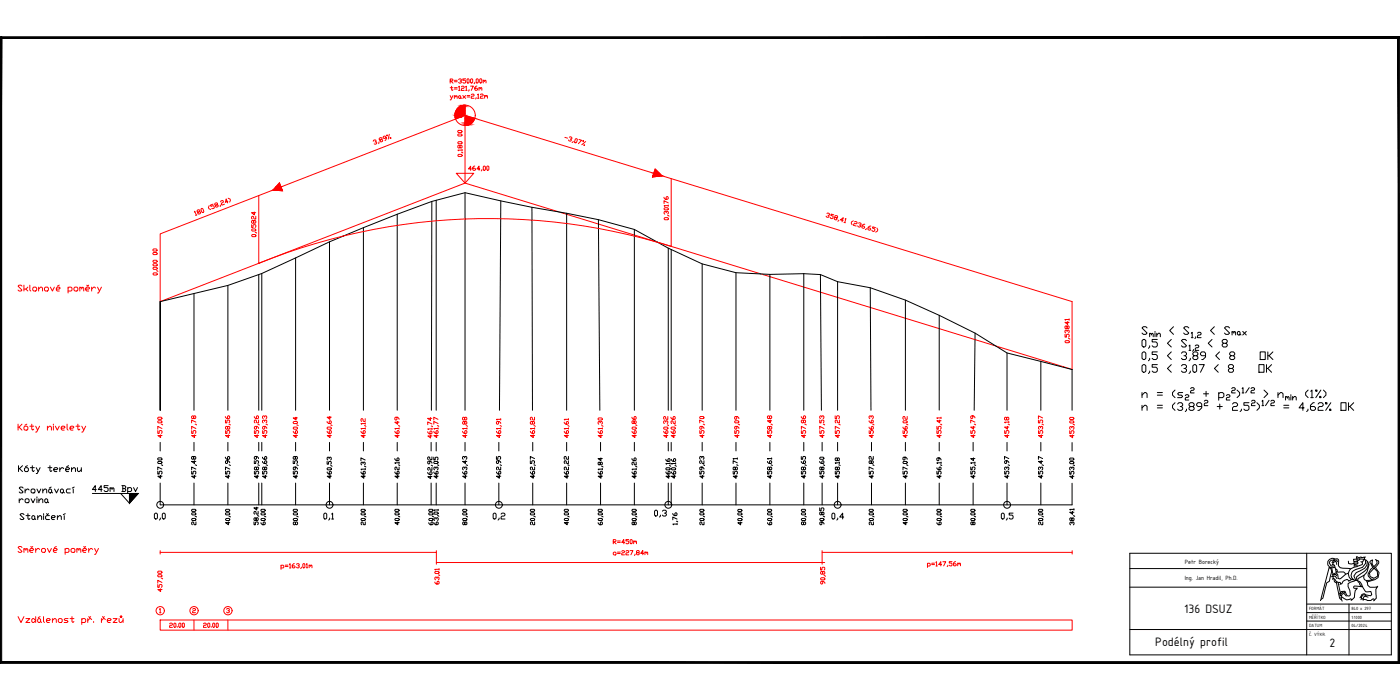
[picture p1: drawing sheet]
<svg xmlns="http://www.w3.org/2000/svg" width="666mm" height="333mm" viewBox="0 0 666 333" stroke-linecap="round" stroke-linejoin="round" font-family="sans-serif">
<g fill="none" stroke="#000" stroke-width=".48">
<path d="M205 96v99M208 95v100M221 92v103M238 96v99M253 99v96M157 115v80M173 108v87M189 102v93M270 101v94M285 105v90M302 109v86M318 118v77"/>
<path d="M319 119v76M92 140v55M108 136v59M123 131v64M125 130v65M141 123v72M334 126v69M350 130v65M366 131v64M382 130l-16 1-16-1-16-4-16-8-16-9-17-4-32-6-32-7-16 4a766 766 0 0 0-80 34l-17 6-32 7M382 130l8 1 8 3M382 130v65"/>
<path d="M390 131l1 64M398 134l16 3a286 286 0 0 1 65 31l31 8v19M398 134v61M414 137v58M431 143v52M447 150v45M464 158l-1 37M546 156l-1-1-2 1 3 2-1 1-2-1M547 159h1M547 159v1M548 159h1v1M549 158h.1"/>
<path d="M549 159v1M550 159h2v1M550 159v1M558 155l-2 2 2 2M566 156l-1-1-2 1 3 2-1 1-2-1M567 159v-1v3M570 159v-1l1 1-1 1v1h1M578 155l-2 2 2 2M585 156l-1-1-1 1 2 2-1 1h-1v-1M586 158h1v1M586 158v1M587 158h1v1"/>
<path d="M589 158h1v1h-1zM590 159h.1M591 158l2 1M593 158l-2 1M479 168v27M495 172v23M543 162l1-1 1 1v2v1l-2-1zM543 168l1-1 1 1v2v1l-2-1zM543 174l1-1 1 1v3h-2zM547 164l-1 2M547 170l-1 2M547 177l-1 1"/>
<path d="M551 161h-3v2h2h1v1l-1 1-2-1M551 167h-3v2h2h1v1l-1 1-2-1M551 173h-3v2h2h1v2h-1h-2M557 161l-2 2 2 2M557 167l-2 2 2 2M557 173l-2 2 2 2M562 168l1-1h1v2h-1M562 174l1-1 1 1v1h-1M564 169v1v1l-2-1M564 175v1v1h-2M564 162v-1l-2 1 2 2v1l-2-1M566 165v-1v3"/>
<path d="M566 167h1M566 170v2M566 177v1M567 161h1M567 174l1-1 1 1v3h-2zM568 166l-1 1M568 169h-1l1-2h1l1 2h-2l-1 1 2 1 1-1-1-1M569 165v-1l1 1-1 1v1h1M569 160l-1 1M571 173h2l-2 4M574 169h-2h-1l1-2h1l1 1v2l-2 1M577 161l-2 2 2 2"/>
<path d="M580 173l-2 2 2 2M580 167l-2 2 2 2M582 163h-1l1-2h1l1 2h-1h-1l-1 1 2 1 1-1-1-1M585 175h-1l1-2h1l1 2h-2l-1 2h2h1l-1-2M586 169h-1l1-2h1v2h-1l-1 1 2 1v-1v-1M599 173h2v4h-2zM600 167h2v4h-2zM603 173v4M603 167v4M603 175l2 2M604 169l2 2M605 173l-2 2"/>
<path d="M606 167l-3 2M76 195v-52v52M543 188l2-1h1v2M543 194l2-1h1v2M543 187v2M543 193v2M551 187h2M551 188h2M551 193h2M551 194h2M559 186l-1 1v1l1 1M559 192l-1 1v1l1 1"/>
<path d="M560 192h1h1l1 1h-2M562 193l1 1-1 1h-2M563 187h-2h-1l3 2h-1h-2M564 188h2l-1 1h-1v1h2M564 195v1M566 193v-1h1l1 1h-2v2h1h1l-1-2M566 185l1-1 1 1v1h-2v1h2M572 193h-2h-1l1-1h1h1v2l-2 1M573 187h2M573 191v-1l2 1-1 1h-1v1h2M574 186v3M579 193h2"/>
<path d="M580 187h2v2h-2M580 187v3M580 192v3M583 188h1h1v1h-2v1h2M586 185v-1l2 1-1 1h-1v1h2M586 192h1h2l-1 1-2 1v1h3M589 186l1 1v1l-1 1M591 195l-1 1M591 185v-1v3M591 187h1M594 192h-2v1h2v2h-2M594 184l-1 3"/>
<path d="M595 185l1-1 1 1-1 1h-1v1h2M595 191l1-1 1 1v1h-2v1h2M598 192l1 1v1l-1 1M600 191l1-1v3M600 193h1M601 186l2 1-2 2M604 190l-2 3M605 191v-1l1 1v1h-1v1h1M608 188l2-1v2M608 187v2M611 193h2M611 194h2"/>
<path d="M612 189h.1M612 189v1M612 189h1v1M614 188h.1M614 189v1M615 189h1l1 1M615 189v1M620 194h-2l2-2v3M622 195v1M622 186l-1 1v1l1 1M624 186v3M624 189h1"/>
<path d="M625 192l-2 1v2h1h2l-1-2h-2M626 186h1h-1zM627 192h1h1v1h-1l-1 1v1h2M628 189h.1M628 186l-2 3M630 186l1 1v1l-1 1M631 192h.1M633 195h.1M633 192l-2 3M638 192h2v3h-2zM642 192v3M642 193l2 2"/>
<path d="M644 192l-2 1M75 220h2l-2 1zM75 218h2v1h-2zM76 210v5M92 217h1v2l-1-2h-1v2l1-1M92 210v5M92 219v2l-1-1h2M107 217l1 2h1v-2h-1v2M108 219v1v1v-2h1v1M108 210v5M121 219v2h1v-2l1 1v1M122 217v2l-1-1v-1h1l1 1"/>
<path d="M123 210v5M125 210v5M139 219v2h1l1-2 1 1-1 1M141 217v2l-1-2h-1l1 2 1-1M141 210v5M157 210v5M173 210v5M174 219l-2-1v1M188 218l1 1h1v-1h-1v1M189 210v5M190 220v1M204 219v1v1v-2h1v1"/>
<path d="M205 210v5M205 217v2l-1-2-1 1 1 1M208 210v5M221 218v-1h-1v2M221 217h1v2M221 210v5M221 219v2l-1-1h2M236 217v2h1v-2h1v2M237 219v1v1v-2h1v1M237 210v5M253 210v5M270 210v5"/>
<path d="M270 219v2l-1-2v2M270 217v2l-1-2h-1l1 2M286 210v5M286 218v1l-1-1h2M302 210v5M317 219v1h1l1-1-1-1v2M318 210v5M319 210v5M319 219l1 1h1v-2l-1 1v1M334 218v-1h-1v2M334 217h1v2M334 210v5"/>
<path d="M335 219v2h-1l-1-2v2M350 210v5M351 218h-2v1M351 218v1M366 210v5M381 220l1 1h1v-2l-1 1v1M381 217v2h1v-2h1v2M382 210v5M390 220l1 1h1v-2l-1 1v1M390 218l2-1v1l-2 1zM391 210v5M398 218h1v1l-1-1h-1l1 1"/>
<path d="M398 210v5M399 220v1M414 220h1v1l-1-2-1 1 1 1v-1M415 210v5M415 217v2l-1-2v2M430 220h1h1l-2 1zM431 217v2h-1v-2h1l1 2M431 210v5M447 218l-1 1v-1h1l1 1M447 210v5M448 220v1M463 210v5"/>
<path d="M479 219v1l-1 1v-2h1l1 1M479 210v5M480 218l-2-1v2M495 210v5M495 219v2l-1-1h2M496 218l-2-1v2M509 218h2v1h-2zM509 220h2l-2 1zM510 211v4M9 237v2M11 232h-2l2 2v1l-2-1M11 238l-1-1-1 1"/>
<path d="M12 238l1-1 1 2h-2zM12 233v2M14 233h-1l-1 1M15 233h1l1 1-2 1zM15 237l1 2 1-2M18 233v2l1-2M18 236v1M18 237v2M18 238l2-1v2M20 234l2-1v2M20 233v2M21 238l1-1 1 1-1 1h-1z"/>
<path d="M23 239h.1M23 233h1h1l-1 2-1-1zM24 232h-1M25 234v1M26 233l1 2 1-2M29 233h1v1l-1 1zM30 234l1 1M33 233h-1v2h1M35 233v2M35 232h-1M44 235h22l-4 4v-4M57 235l5 4"/>
<path d="M75 224v2h1v-1l1-1v2M76 230v10h434v-10M76 226v2l-1-1h2M77 221v1M77 223l-2-1v2M91 224v2h1v-1l1-1v2M92 230v10M93 226v2l-2-1h2M93 221l1 1M93 223l-2-1v2M107 224v2h1v-1l1-1v2M108 230v10"/>
<path d="M109 226v2l-2-1h2M109 221l1 1M109 223l-2-1v2M121 224v2h1v-1l1-1v2M122 223l1-1v1l-1 1-1-2v1h1M122 226v2l-1-1h2M123 230v10M125 230v10M140 224v2v-1l1-1v2M141 222v1l-1 1v-2h1l1 1M141 230v10M141 226v2l-1-1h2"/>
<path d="M141 221l1 1M157 230v10M172 225v1h1l1-1h-1v1M173 221l-1-1v1M173 220h1l-1 1M173 230v10M173 226v2l-1-1h2M173 222h1M174 223h-2v1M174 223v1M188 225l1 1h1v-2l-1 1v1M189 230v10"/>
<path d="M189 226v2l-1-1h2M190 221v1M190 222v2h-1l-1-2v2M190 220h-2v1M205 230v10M208 230v10M220 225l1 1h1v-1h-1v1M221 223l-1-1v2M221 223h1v1M221 230v10M221 226v2l-1-1h2M222 221v1"/>
<path d="M236 225l1 1h1v-1h-1v1M237 230v10M238 226v2l-2-1h2M238 221l1 1M238 222v2l-1-2v2M253 230v10M268 225l1 1h1v-1h-1v1M270 230v10M270 226v2l-2-1h2M270 221l1 1M270 222v2l-1-2v2M285 225v1h1l1-1h-1v1"/>
<path d="M286 220h1l-1 1-1-1v1h1M286 230v10M286 226v2l-1-1h2M286 222h1M287 223h-2v1M287 223v1M302 230v10M317 223h1h1l-2 1zM317 225v1h1l1-1h-1v1M318 230v10M318 226v2l-1-1h2M318 222h1"/>
<path d="M319 221h-2M319 220v1M319 230v10M319 225l1 1h1v-1h-1v1M319 223h2l-1 1zM321 226v2l-2-1h2M321 222h1M321 221h-2h1M321 220v1M333 224v2h1v-1l1-1v2M334 222v1l-1 1v-2h1l1 1M334 230v10"/>
<path d="M334 226v2l-1-1h2M335 221v1M349 224v2l1-2v2M350 223h1l-1 1-1-2v1h1M350 226v2l-1-1h2M350 230v10M350 221l1 1M351 220l-2-1v2M366 230v10M381 224v2h1v-1l1-1v2M382 223h1v1l-1-2-1 1 1 1v-1M382 230v10"/>
<path d="M383 226v2l-2-1h2M383 221l1 1M390 224v2h1v-1l1-1v2M391 223h1l-1 1-1-2v1h1M391 230v10M391 226v2l-1-1h2M392 221v1M397 224v2h1v-1l1-1v2M398 223h1v1l-1-2-1 1h1M398 230v10M399 226v2l-2-1h2M399 221l1 1"/>
<path d="M399 220h-2l1 1M414 224v2v-1l1-1v2M415 230v10M415 226v2l-1-1h2M415 221l1 1M416 223l-3-1v2M430 224v2v-1l1-1v2M431 230v10M431 226v2l-1-1h2M431 221l1 1M432 223l-2-1v2M446 224v2v-1l1-1v2"/>
<path d="M446 223v1h1l1-1h-1v1M447 230v10M447 226v2l-1-1h2M447 221l1 1M448 220h-2v1M463 230v10M478 224v2h1v-1l1-1v2M479 223l-1-1v2M479 223h1v1M479 230v10M479 226v2l-1-1h2M480 221v1"/>
<path d="M494 224v2h1v-1l1-1v2M495 223v-1l-1 1v1M495 223h1v1M495 230v10M495 226v2l-1-1h2M496 221v1M509 224v2h1v-2l1 1v1M510 223l-1-1v2M510 223h1v1M510 226v2l-1-1h2M511 221v1M73 245l1-1 1 1-1 2-1-1z"/>
<path d="M76 246v1M77 245l1-1 1 1-1 2-1-1zM91 247h2l-1 1zM91 244h2v1h-1zM91 242h2v1h-2zM93 246h1M93 248v2l-1-2v2M124 249l1 1h1v-1h-1v1M126 246h.1M139 243l2-1 1 1h-2zM140 247h1h1l-2 1zM140 244h1l1 1h-2z"/>
<path d="M141 249h1l-1 1-1-2v1h1M141 246h1M154 245l1-1v1v2l-1-1zM157 246l-1 1M158 245v-1v3M158 247h1M172 247h1h1l-2 1zM172 244h1l1 1h-2zM172 242h1l1 1h-2zM173 246h1M174 248v2h-1l-1-2v2M188 243l2-1v1h-2z"/>
<path d="M188 247h2l-2 1zM188 244h2v1h-2zM189 248v2l-1-1h2M190 246h.1M220 247h2l-2 1zM220 244h2v1h-2zM220 242h2v1h-2zM221 249h1l-1 1v-2l-1 1v1l1-1M222 246h.1M268 244h2v1h-1zM269 247h1l-1 1zM269 242h1v1h-1z"/>
<path d="M270 248v2l-2-1h2M270 246h1M285 243l1-1 1 1h-2zM285 249v1h1l1-1h-1v1M285 247h1h1l-2 1zM285 244h1l1 1h-2zM286 246h1M320 244l1 1h1v-1h-1v1M322 248h.1M322 249h-2v1M322 247l-2-1v1M322 249v1"/>
<path d="M333 247h2l-2 1zM333 244h2v1h-2zM333 242h2v1h-2zM335 246h.1M335 248v2h-1l-1-2v2M351 247h2l-2 1zM351 244h2v1h-2zM351 243l2-1v1h-2zM352 248v2l-1-1h2M353 246h.1M381 247h2l-1 1zM381 244h2v1h-1z"/>
<path d="M382 242h1v1h-1zM382 249h1v1l-1-2-1 1h1M383 246h1M390 242v1h1v-1h1v1M390 247h2l-2 1zM391 244h1l-1 1-1-1v1h1M391 248v1h-1v-1h1l1 1M392 246h.1M430 247h1h1l-2 1zM430 244h1l1 1h-2zM430 243l1-1 1 1h-2zM431 248v2l-1-1h2"/>
<path d="M431 246h1M446 249v1h1l1-1h-1v1M446 247h1h1l-2 1zM446 244h1l1 1h-2zM446 242h1l1 1h-2zM447 246h1M494 243l2-1v1h-2zM494 247h2l-2 1zM494 244h2v1h-2zM496 246h.1M496 248v2h-1l-1-2v2M510 249h1v1"/>
<path d="M510 247h1l-1 1-1-2v1h1M510 249v-1l-1 1v1M510 243v2l-1-1h2M511 245v1M511 242h-2v1M511 242v1M538 263h124v49h-124zM538 279h84M538 270h84M622 263v49M632 270a2.9 2.9 0 0 1 1 4l-1 3h-1l-2 8-1 1M634 267v1"/>
<path d="M634 274h-1M634 268l1 1 1 3h3l1 1-2 2h-1l-2-4M634 273h.1M634 275v1M634 268l2-1v2M634 266l-1 1-1 1 1 1h2M634 274h1l1 1M634 274l2-1v1M634 267v2M635 275l2 2 1 5M635 266h2v3a7 7 0 0 0 5 2l-1 2 1 1 1 2-1 1M635 270h-1"/>
<path d="M636 273h-2M636 272h.1M636 277h.1M636 267h-2l1-1a2.3 2.3 0 0 0-3 1 2.3 2.3 0 0 0 1 3M637 277h1v1h-1M641 273h-1M641 267l1 1h2v1M642 276h-1h-1l-2 2M643 276h1M644 266v1h2M644 267v1h2M644 269h2"/>
<path d="M645 276l-4 2v1a3 3 0 0 1 1 4h-1l-1-2h-2l-1 2-1-6h-1l-1-3v-4h-1l-4 15M645 265v1h4M645 265h2h2v1l2 1v2l-1 3-1 2v1l1 1 4-1M645 266h-1M646 266v1M646 280h.1M646 276l1 1 1 2M647 266l-1 1v1l-2 1M647 267h1M648 279l2 3 2-1 1 2h-1l-3-1-1 1-1 2M649 266l-1 1v2l-6 2M649 274l-3 1v1"/>
<path d="M650 266v2l-2 2-3 1a2.9 2.9 0 0 0-2 3 2.9 2.9 0 0 0 3 3l1 1 1 1h-4v1h1a3 3 0 0 0-1 4l-1 2M650 265h-1M650 277h.1M650 267a6 6 0 0 1-3 5h-2l-1 2 1 2M651 268v1a9 9 0 0 1-6 5l1 2M654 270l-1-2v-2l-1 1 1 3M654 270l1 2v2l-1 1-2-1v-1zM654 270h.1M654 266l1 2-3 3-1 2v1l2 2M655 266l1 1v1l-2 2 2 2v3l-6 2 1 1 1 1h3v1v5l-2 1M655 279h.1M538 299h124"/>
<path d="M622 295h40M622 291h40M622 287h40M637 283v2h1M638 282l1 4M638 283h-1M638 284h.1M638 283l1-1 2 2M638 284a2.9 2.9 0 0 0 5 1M640 282h-1h-1M642 287v25M647 284h.1"/>
<path d="M648 285h1v1M649 285l3 1 1-1 1 1M650 283a1.2 1.2 0 0 0-1 0 1.2 1.2 0 0 0-1 1M651 284h-2v1"/>
</g>
<g fill="none" stroke="#f00" stroke-width=".48">
<path d="M214 39h1v-1h-1v2M215 39l1 1M216 38h2M216 39h2M218 38h1v1M219 39v1l-1-1M222 37l-2 1h1l1 1h-2M222 38h1v2l-1-1zM224 38h1v1h-1zM226 39v1M227 38h1l-1 1zM228 38h1v1h-1z"/>
<path d="M230 38l1 1M230 38v1M231 38v1M214 42h1M214 45l1 2M215 41v2h1M215 45l-1 3M216 46v-1l1 1M216 42h2M216 45v2M217 46h1v1M218 42h-2"/>
<path d="M218 41l1 2M218 46l1-1v1v1zM218 43h1M219 46l1 1M219 41h2l-2 1 1 1h1M220 45l2 2M221 50v37M222 41v2M222 43h.1M222 45l-2 2M222 45h2M222 46h2"/>
<path d="M223 43h.1M224 41h1l-1 2M224 45h2l-2 1v1h2M227 46l-1 1M227 41l-1 1v1h1v-1h-1M227 45h1v2M227 47h1M228 42h1M228 42v1M229 42v1M229 45h1l-1 1v1h1M231 46v-1v1"/>
<path d="M231 45v2M231 46h1v1M178 67h1l-1 1M179 67v1h-1M180 68h.1M182 66v1h-1l1-1h-1v1M184 66h-1l-1-1h1l1 1-1 1M184 64v1zM185 64v2M186 66h.1M218 64h1h1l-2 1zM218 62h1l1 1h-2z"/>
<path d="M218 68l1-1 1 1h-2zM218 74l2-1v1h-2zM219 69h1l-1 1-1-1v1h1M219 72l1 1M220 71h-2v1M220 71v1M226 79l-1 1v1h1v-1h-1M230 79h1v2h-1zM232 79h1l-1 2zM269 65l1 1M271 65h1v1h-1M272 66l-1 1h-1"/>
<path d="M273 67l-1 1M274 66h1l-1 2-1-1zM275 66l2 1-2 1M277 67h1zM278 69h.1M279 67l-2 2M96 99h1v2h-1zM100 98l-1 1 1 1M101 97l-1 1h1l1 1h-1M103 97l1 1h-1l1-1-1-1-1 1 1 1M105 98h.1M105 96l1-1v1l-1 1 1 1 1-1"/>
<path d="M108 96h-1l1-1v2M109 94v1v1M123 93v32M133 87l1 4-4-1zM217 82h8l-4 5zM224 80h-1l1-1v2M228 80h-1l1-1v2M229 81h.1M312 80l3 4h-5zM316 94l1 1h1v-1h-1v1M316 99h2v1h-2zM318 98h-2"/>
<path d="M318 97l-2-2v2M318 98h.1M319 85v32a292 292 0 0 0-196 8M73 119l1-1 1 1h-2zM76 111l145-56 289 88v33l-289-89-145 56zM92 101l1-1v2M94 102h-1M95 101v1l-1-1 1-1h-1v1M120 109h1l1 1h-2zM120 107v1v-1h1v1M120 112h1h1l-2 1zM121 105h1l-1 1-1-1v1h1"/>
<path d="M121 101v1l-1-1h2M121 111h1M122 103v1h-1l-1-1v1M316 104h2l-2 1zM317 101h-1v1M317 101h1v1M318 103h.1M393 102h1h1h-1M394 102v1h-1M397 102h-2l1 1v1l-1-1M397 103h1l-1 1 1 1v-1M399 105h.1"/>
<path d="M401 105h-1l1-1v2M402 106h.1M402 104v2M406 105l-1 1v1M407 106h1l-2 1 1 1M408 106l2 1h-1M409 107v1l-1-1M411 107h-1v1l1 1v-1l-1-1M412 109h.1M414 108h-1v1l1 1v-1l-1-1M417 108h-2v1h1v1h-1M417 108l1 1-1 1"/>
<path d="M73 120h1l1 1h-2zM73 127h1l1 1h-2zM73 126l1-1 1 1h-2zM73 130h1h1l-2 1zM73 124h1h1l-2 1zM74 129h1M123 125h.1M75 199l2-1v1l-2 1zM141 198v2l-2-1h2M174 199v2h-1l-1-2v2M189 198v2h-1v-2h1l1 2M205 199v1l-2-1h2"/>
<path d="M221 199h1l-1 1-1-2v2h1M238 200h-2h1M238 199v1M270 200h-2h1M270 199v1M285 199h1l1 1h-2zM318 198v2h-1l-1-2v2M319 198l1 2h1v-2l-1 2M333 198h2v1h-2zM350 198v1v1v-2h1v1M432 198v2h-1l-1-2v2M447 200v1l-1-1h2"/>
<path d="M448 199h-2M448 198v1M479 199h1l-1 1-1-2v2h1M509 199h2l-2 1zM9 202v3M9 203l1 2M10 202l-1 1M11 203h2v1l-1 1zM13 202h-1M14 203h2M15 202v2l1 1v-1M17 203l1 2"/>
<path d="M19 203l-2 3M23 204l1-1v2M23 203v2M25 202h.1M25 203v2M26 203l1 2 1-2M29 204h2v-1h-2l1 2h1M32 202v3M33 204h2v-1h-2l1 2h1M36 203h2M37 202v2l1 1v-1M39 203l1 2"/>
<path d="M41 203l-2 3M75 201l2-1v1h-2zM75 205v1h1v-1h1v1M76 207v1l-1-1h2M77 202h.1M77 204l-2-1v1M139 201h2h1l-2 1zM140 205v1h1l1-1h-1v1M140 204l1-1 1 1h-2zM141 207v1l-1-1h2M141 202l1 1M172 205v1h1l1-1h-1v1"/>
<path d="M173 207v1l-1-1h2M173 203h1M174 201l-2 1M174 201v1M174 204h-2M174 204h.1M188 205l1 1h1v-1h-1v1M189 201v1l-1-1h2M189 207v1l-1-1h2M190 203h.1M190 204h-2M190 204h.1"/>
<path d="M220 205l1 1h1v-1h-1v1M221 201h1v1l-1-1h-1v1l1-1M221 207v1l-1-1h2M222 203h.1M222 204h-2M222 204h.1M236 205l1 1h1v-1h-1v1M237 201v1h-1l1-1h1M238 207v1l-2-1h2M238 203h1M238 204h-2h1M238 204h.1"/>
<path d="M268 205l1 1h1v-1h-1v1M268 201l1 1h1v-1h-1v1M270 207v1l-2-1h2M270 203h1M270 204h-2h1M270 204h.1M285 205v1h1l1-1h-1v1M286 201h-1v1M286 201h1l-1 1M286 207v1l-1-1h2M286 203h1M287 204h-2"/>
<path d="M287 204h.1M316 204l1-1 1 1h-2zM316 205v1h1l1-1h-1v1M317 201l-1-1v2M317 201h1h-1M317 207v1l-1-1h2M317 202l1 1M319 204l2-1v1h-1zM319 205l1 1h1v-1l-1 1M321 207v1l-2-1h2M321 202l1 1M321 200v1l-1-1v2"/>
<path d="M333 205v1h1v-1h1v1M334 203v1h-1v-1h1l1 1M334 207v1l-1-1h2M335 202h.1M335 201l-2-1v1M350 201l1-1v1h-1zM350 205v1v-1h1v1M351 203v1h-1v-1h1l1 1M351 207v1l-1-1h2M351 202h1M430 205v1v-1h1v1M430 203v1h1l1-1h-1v1"/>
<path d="M430 200h1l1 1h-2zM431 207v1l-1-1h2M431 202h1M446 205v1v-1h1v1M446 203v1l1-1h1l-1 1M447 207v1l-1-1h2M447 202h1M478 205v1h1v-1h1v1M479 207v1l-1-1h2M479 203v1l-1-1h2M480 202h.1M480 201h-2"/>
<path d="M480 201h.1M509 205v1h1v-1h1v1M509 201l2-1v1h-2zM510 204l-1-1v1M510 203h1v1M510 207v1l-1-1h2M511 202h.1M75 274l2-1v1h-2zM75 272h2l-2 1zM75 278v1h1v-1h1v1M76 263h132v5h184M76 262v2"/>
<path d="M77 275h.1M77 277l-2-1v1M134 269h1v1h-1M134 269v2M136 270h1M137 269h-1M138 269v-1v2M138 270h.1M140 268l-1 1v1h1v-1h-1M141 269l1-1v1M142 269v1h-1M143 270h.1"/>
<path d="M144 268h1v2h-1zM146 268v2M146 270h.1M147 269h1M147 269v1M148 269v1M207 277l1 1h1v-1h-1v1M207 272h2v1h-2zM208 262v1M208 268h.1M208 275h-1v1M208 275h1v1"/>
<path d="M209 274h.1M209 271h-2M209 270v1M292 263h1v1h-1zM294 263h1M296 262h1l-1 1v1h1M298 262h1l-1 1v1h1M300 262h1l-1 2M302 264h.1M303 263v-1h1v1l-1 1h1v-1M306 263h-1l1-1v2M307 263h.1"/>
<path d="M307 263v1M307 263h1v1M390 270v1h1v-1h1v1M390 275h2v1h-1zM391 262v6M391 263h119M391 272h1v1l-1-1-1 1h1M391 277v1h-1l1-1h1v1M392 274h1M441 268h2l-1 1h-1M441 268v2M443 269h2"/>
<path d="M445 268h-2M445 268l1-1v2M445 269h1M448 269h-1l1-2v2M449 267h1l-1 2M451 269v1M453 267h-1v1h1v1h-1M455 267l-1 1v1h1v-1h-1M456 268v1M456 268h1v1M510 262v2M9 293l1 3 1-3"/>
<path d="M12 294h2l-2 2h2M15 295l1-1 1 1-1 1zM17 293v3M18 295v-1l1 1v1h-1zM19 293l-1 1M19 296h1M21 293v3M22 295h1h1l-1-1-1 1 1 1M25 295l1-1 1 2M25 294v2M28 295l1-1 1 2h-2zM32 294l-1 1 1 1h-1"/>
<path d="M33 294h2M34 293v3h1M39 295v-1l2 1-1 1h-1M39 294v3M42 294v2M42 293l1 1v-1M44 295l-1-1-1 1M45 296h.1M48 294v2M49 293v1l1-1M50 295l-1-1-1 1M51 295h1h1l-1-1-1 1 1 1"/>
<path d="M54 294h2l-2 2h2M57 294v2l2-1M57 293h1v1zM59 294v2M76 290v2M76 295h434v5h-434zM76 280v1l-1-1h2M77 291l-1 1M81 297h1l-1 1h1M83 296l1 1-1 1zM84 298h.1M85 297h1v1h-1z"/>
<path d="M87 297h1l-1 1zM92 290h1l-1 1v1l1-1M92 295v5M97 297l1-1v1l-1 1h1M99 297h1l-1 1zM100 298h.1M101 296l1 1v1h-1zM103 297h1v1h-1zM108 290h1l-1 1M108 295v5M109 291h-1"/>
<circle cx="221" cy="55" r="5"/>
<circle cx="76" cy="291" r="2"/>
<circle cx="92" cy="291" r="2"/>
<circle cx="108" cy="291" r="2"/>
</g>
<g fill="none" stroke="#000" stroke-width=".48">
<circle cx="76" cy="240" r="1.6"/>
<circle cx="157" cy="240" r="1.6"/>
<circle cx="237" cy="240" r="1.6"/>
<circle cx="318" cy="240" r="1.6"/>
<circle cx="399" cy="240" r="1.6"/>
<circle cx="479" cy="240" r="1.6"/>
</g>
<path d="M62 235h4l-4 4z" fill="#000" stroke="#000" stroke-width=".48"/>
<g fill="#f00" stroke="#f00" stroke-width=".48">
<path d="M220 50h1z"/>
<path d="M221 55l5 1h-5z"/>
<path d="M221 59h2z"/>
<path d="M216 55h5l-2 1z"/>
<path d="M312 80l2 2h-3z"/>
<path d="M220 50h1zM220 50h1z"/>
<path d="M220 50l1 1zM219 51h2z"/>
<path d="M219 51h2zM218 51h1h2z"/>
<path d="M218 51l3 1v-1zM218 51l3 1h-3z"/>
<path d="M218 52h3zM218 52h3h-4z"/>
<path d="M217 52l4 1v-1zM217 52l4 1h-4z"/>
<path d="M217 53l4 1v-1zM217 53l4 1h-5z"/>
<path d="M216 54l5 1v-1zM216 54l5 1h-5z"/>
<path d="M221 56l5 1v-1zM221 56l5 1h-5z"/>
<path d="M221 57l4 1 1-1zM221 57l4 1h-4z"/>
<path d="M221 58h3h1zM221 58h3h-3z"/>
<path d="M221 58l3 1v-1zM221 58l3 1h-3z"/>
<path d="M221 59h3zM221 59h2z"/>
<path d="M221 59l1 1zM221 60h1z"/>
<path d="M216 55v1h3zM216 56h3l-2 1z"/>
<path d="M311 82l4 2-1-2zM311 82l4 2h-4zM311 84h-1h5z"/>
<path d="M133 87l1 2h-3zM131 89l-1 1 4-1z"/>
<path d="M130 90l4-1v1zM130 90l4 1v-1z"/>
</g>
<!-- layer: 0 -->
<g fill="#000" stroke="#000" stroke-width=".48">
<path d="M0 18h666zM0 18h666z"/>
<path d="M665 18l1 298v-298zM665 18l1 298h-1z"/>
<path d="M1 18l-1 298 1-1zM0 18h1l-1 298z"/>
<path d="M1 315l665 1v-1zM0 316l1-1 665 1z"/>
</g>
<g font-size="7.5" fill="#f00">
<text x="7" y="141">Sklonové poměry</text>
<text x="7" y="265">Směrové poměry</text>
</g>
<text font-size="7.5" x="43" y="236">445m Bpv</text>
<g font-size="7.1">
<text x="7" y="226">Kóty terénu</text>
<text x="234" y="249">0,2</text>
<text x="394" y="249">0,4</text>
<text x="475" y="249">0,5</text>
</g>
<text font-size="6.6" x="310" y="247">0,3</text>
<g font-size="6.3">
<text x="563" y="291">136 DSUZ</text>
<text x="550" y="307">Podélný profil</text>
<text x="632" y="308">2</text>
</g>
<text font-size="6.2" x="8" y="248">Staničení</text>
<g font-size="5.7" fill="#f00">
<text x="95" y="210" transform="rotate(-90 95 210)">457,78</text>
<text x="110" y="210" transform="rotate(-90 110 210)">458,56</text>
<text x="124" y="210" transform="rotate(-90 124 210)">459,26</text>
<text x="368" y="210" transform="rotate(-90 368 210)">458,48</text>
<text x="385" y="210" transform="rotate(-90 385 210)">457,86</text>
<text x="393" y="210" transform="rotate(-90 393 210)">457,53</text>
<text x="401" y="210" transform="rotate(-90 401 210)">457,25</text>
<text x="417" y="210" transform="rotate(-90 417 210)">456,63</text>
<text x="497" y="210" transform="rotate(-90 497 210)">453,57</text>
</g>
<text font-size="5.7" x="124" y="251" transform="rotate(-90 124 251)">58,24</text>
<g font-size="5.3" fill="#f00">
<text x="510" y="164" transform="rotate(-90 510 164)">0,53841</text>
<text x="128" y="210" transform="rotate(-90 128 210)">459,33</text>
<text x="159" y="210" transform="rotate(-90 159 210)">460,64</text>
<text x="210" y="210" transform="rotate(-90 210 210)">461,77</text>
<text x="255" y="210" transform="rotate(-90 255 210)">461,82</text>
<text x="304" y="210" transform="rotate(-90 304 210)">460,86</text>
<text x="465" y="210" transform="rotate(-90 465 210)">454,79</text>
<text x="291" y="260">R=450m</text>
</g>
<g font-size="5.3">
<text x="128" y="229" transform="rotate(-90 128 229)">458,66</text>
<text x="159" y="229" transform="rotate(-90 159 229)">460,53</text>
<text x="210" y="229" transform="rotate(-90 210 229)">463,05</text>
<text x="255" y="229" transform="rotate(-90 255 229)">462,57</text>
<text x="304" y="229" transform="rotate(-90 304 229)">461,26</text>
<text x="368" y="229" transform="rotate(-90 368 229)">458,61</text>
<text x="465" y="229" transform="rotate(-90 465 229)">455,14</text>
<text x="110" y="251" transform="rotate(-90 110 251)">40,00</text>
<text x="207" y="251" transform="rotate(-90 207 251)">60,00</text>
<text x="255" y="251" transform="rotate(-90 255 251)">20,00</text>
<text x="304" y="251" transform="rotate(-90 304 251)">80,00</text>
<text x="368" y="251" transform="rotate(-90 368 251)">60,00</text>
<text x="417" y="251" transform="rotate(-90 417 251)">20,00</text>
<text x="465" y="251" transform="rotate(-90 465 251)">80,00</text>
</g>
<g font-size="3.1">
<text x="564" y="268">Petr Borecký</text>
<text x="564" y="276">Ing. Jan Hradil, Ph.D.</text>
</g>
<g font-size="2.3">
<text x="623" y="290">FORMÁT</text>
<text x="643" y="290">840 x 297</text>
<text x="623" y="294">MĚŘÍTKO</text>
<text x="623" y="298">DATUM</text>
<text x="643" y="294">1:1000</text>
<text x="643" y="298">04/2024</text>
<text x="623" y="302">Č. VÝKR.</text>
</g>
</svg>
